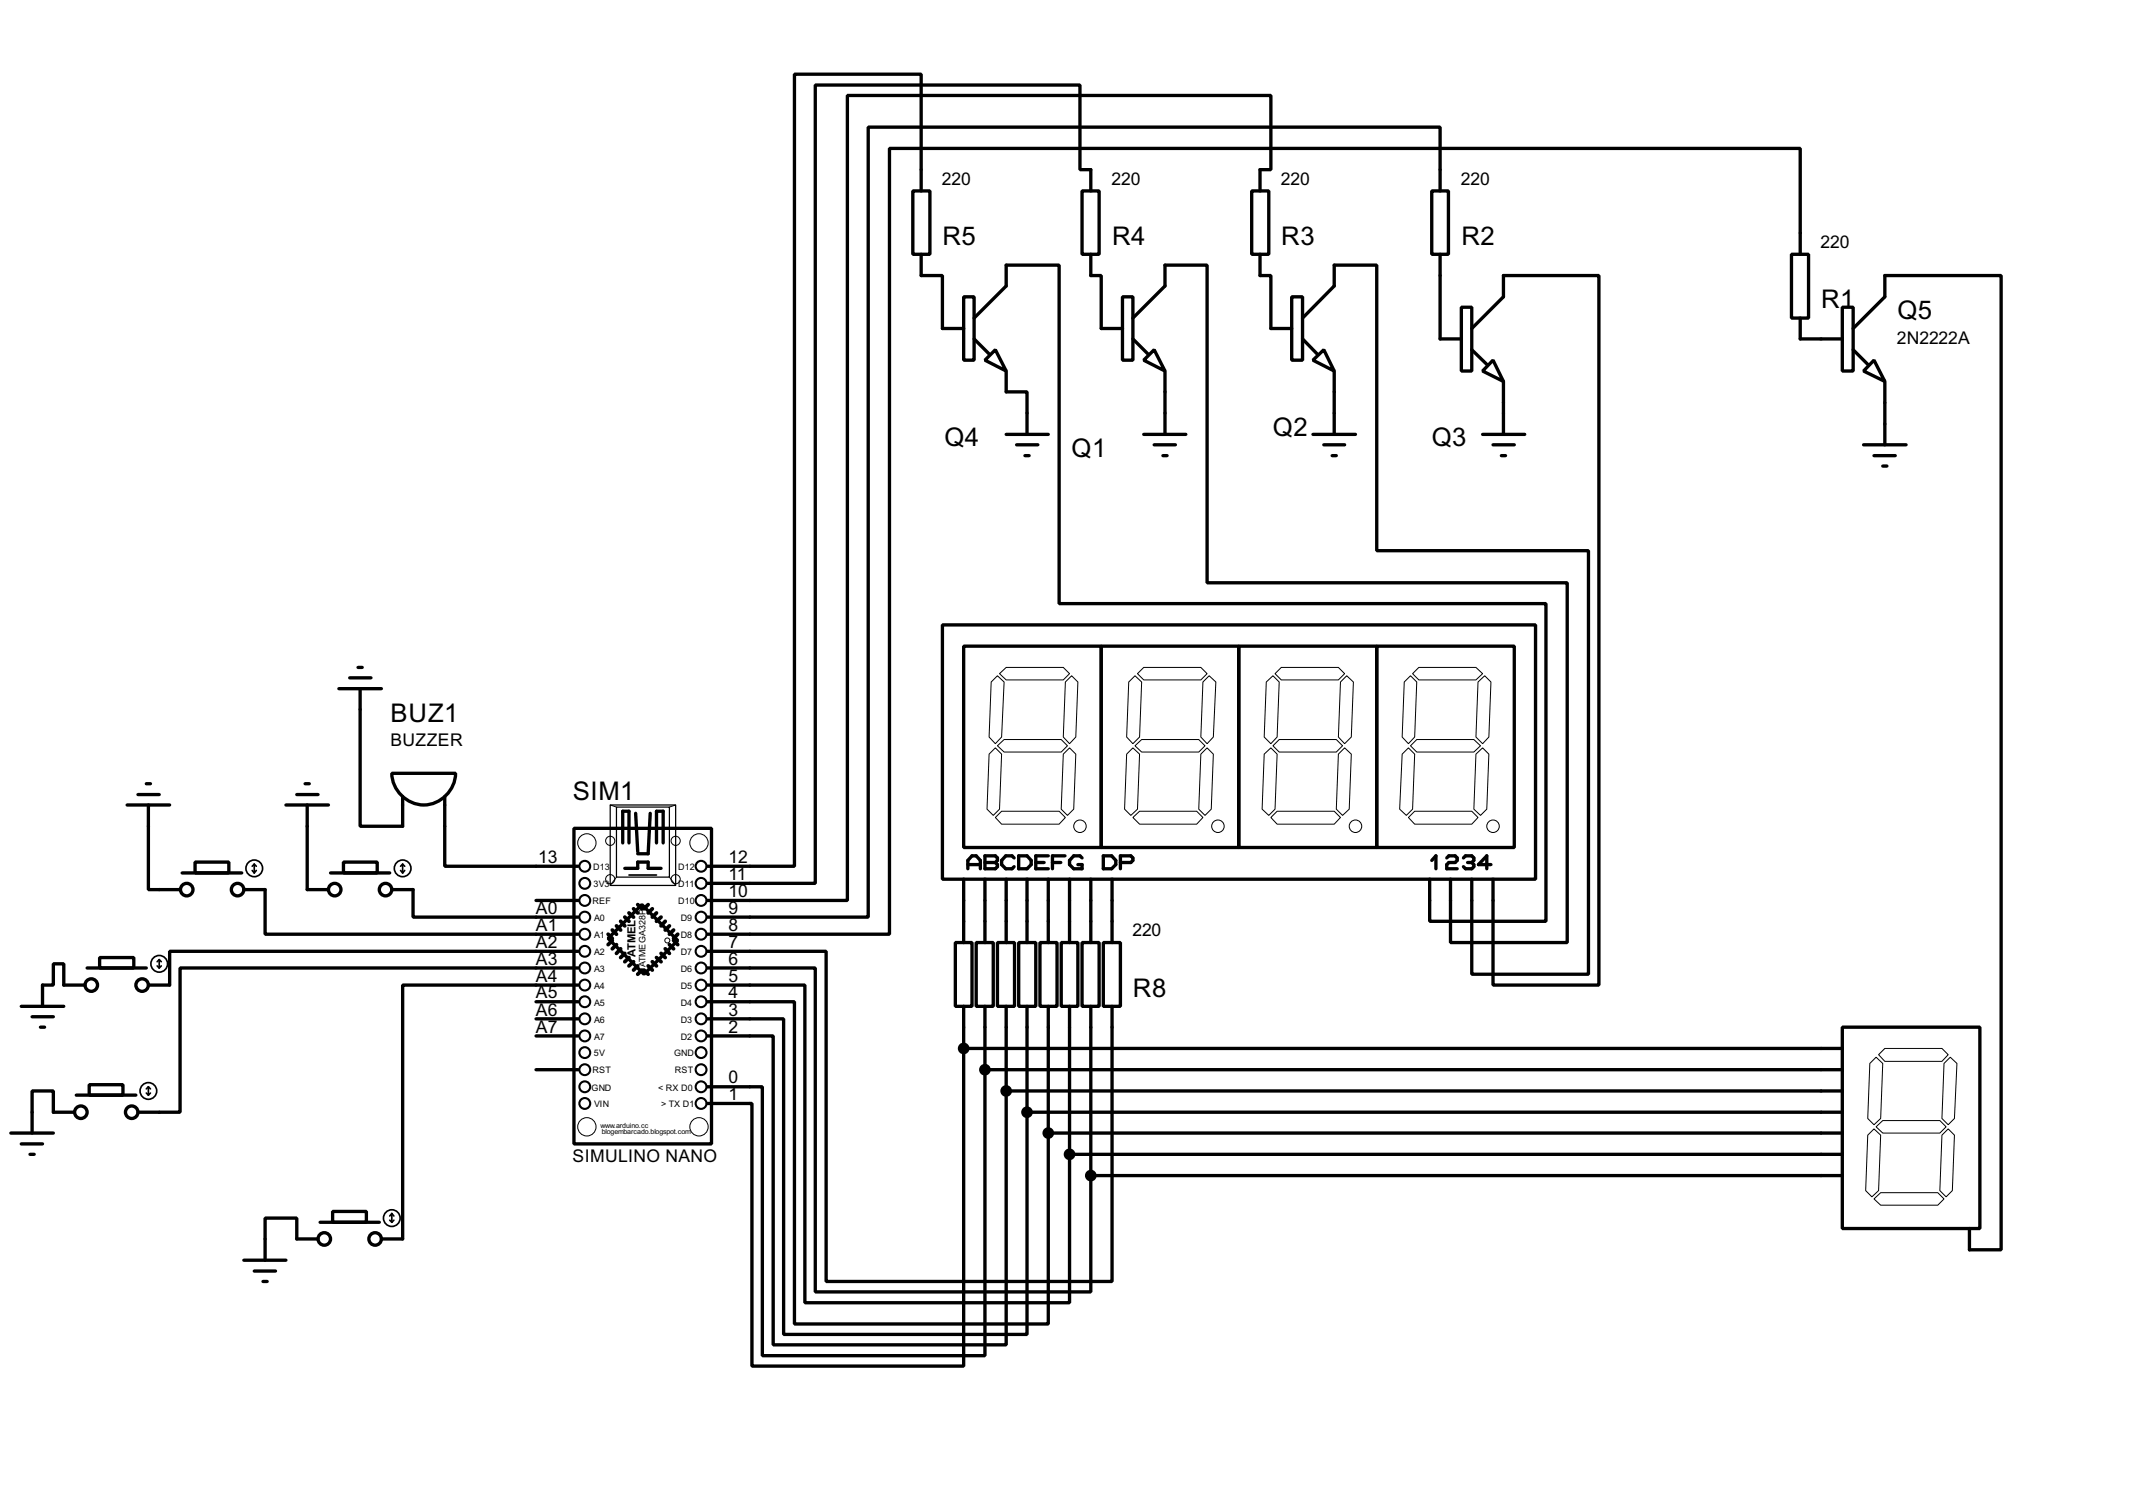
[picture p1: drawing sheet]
<svg xmlns="http://www.w3.org/2000/svg" width="256mm" height="180mm" viewBox="0 0 256 180" stroke-linecap="round" stroke-linejoin="round" font-family="sans-serif">
<g fill="none" stroke="#000" stroke-width=".4">
<path d="M109.5 22.9h2.1v7.6h-2.1zM110.5 30.5v2.6h2.6v6.3h2.5M110.5 22.9v-14h-15.2v95h-10.4M115.6 35.6h1.3v7.6h-1.3zM116.9 38.2l3.8-3.9v-2.5h6.4v40.6h58.4v38.1h-14v-5M129.8 22.9h2.1v7.6h-2.1zM130.9 30.5v2.6h1.2v6.3h2.6M130.9 22.9v-2.5h-1.3v-10.2h-31.8v95.8h-12.9M134.7 35.6h1.2v7.6h-1.2zM135.9 38.2l3.9-3.9v-2.5h5v38.1h43.2v43.2h-14v-7.6M150.2 22.9h2v7.6h-2zM151.2 30.5v2.6h1.3v6.3h2.5"/>
<path d="M151.2 22.9v-2.5h1.3v-8.9h-50.8v96.5h-16.8M155 35.6h1.3v7.6h-1.3zM156.3 38.2l3.8-3.9v-2.5h5.1v34.3h25.4v50.8h-14v-11.4M171.8 22.9h2v7.6h-2zM172.8 22.9v-7.6h-68.6v94.7h-19.3M172.8 30.5v10.2h2.5M175.3 36.9h1.3v7.6h-1.3zM176.6 39.4l3.8-3.8v-2.5h11.4v85.1h-12.7v-12.7M214.9 30.5h2.1v7.7h-2.1zM216 30.5v-12.7h-109.3v94.3h-21.8M216 38.2v2.5h5M221 36.9h1.3v7.6h-1.3z"/>
<path d="M222.3 39.4l3.8-3.8v-2.5h14v116.8h-3.8v-2.5M116.9 40.7l1.8 1.8M118.2 43.2l1.2-1.2 1.3 2.5zM120.7 44.5v2.5h2.5v5.1M120.7 52.1h5.1M122 53.4h2.5M123 54.7h.5M135.9 40.7l1.8 1.8M137.2 43.2l1.3-1.2 1.3 2.5zM137.2 52.1h5.1M138.5 53.4h2.5M139.5 54.7h.5"/>
<path d="M139.8 44.5v7.6M156.3 40.7l1.7 1.8M157.5 43.2l1.3-1.2 1.3 2.5zM157.5 52.1h5.1M158.8 53.4h2.5M159.8 54.7h.5M160.1 44.5v7.6M176.6 42l1.8 1.7M177.9 52.1h5M179.1 43.2l1.3 2.6-2.5-1.3zM179.1 53.4h2.6M180.1 54.7h.5"/>
<path d="M180.4 45.8v6.3M222.3 42l1.8 1.7M223.6 53.4h5.1M224.8 43.2l1.3 2.6-2.5-1.3zM224.8 54.7h2.6M225.9 55.9h.5M226.1 45.8v7.6M113.1 75h71.1v30.5h-71.1zM115.6 77.5h16.5v24.2h-16.5zM132.1 77.5h16.5v24.2h-16.5zM148.6 77.5h16.6v24.2h-16.6zM165.2 77.5h16.5v24.2h-16.5z"/>
<path d="M15.3 96.6h5.1M16.6 95.3h2.5M17.6 94h.5M17.8 96.6v10.1h3.8M34.3 96.6h5.1M35.6 95.3h2.6M36.6 94h.5M36.9 96.6v10.1h2.5M40.7 82.6h5.1M42 81.3h2.5M43 80.1h.5M43.2 82.6v16.5h5.1v-3.5"/>
<path d="M47 92.8h7.7a3.8 3.8 0 0 1-3.9 3.8 3.8 3.8 0 0 1-3.8-3.8zM53.4 95.6v8.3h16M68.9 99.4h16.5v37.8h-16.5zM76.3 97.6l.2 4.6M78 97.6l-.2 4.8h-1.3M10.2 118.2h-2.5v-2.6h-1.3v2.6h-1.3v2.5M10.5 116.1h7.1M12 114.9h4.1v1.2h-4.1zM21.9 104.7h7.1M23.4 103.4h4.1v1.3h-4.1zM29.3 106.7h2.5v5.4h37.6M39.7 104.7h7.1"/>
<path d="M41.2 103.4h4.1v1.3h-4.1zM47 106.7h2.6v3.3h19.8M64.3 108h5.1M69.4 114.1h-49v4.1h-2.6M69.4 116.1h-47.8v17.3h-5M69.4 118.2h-21.1v30.4h-2.5M74.7 101.1v-3.8h.8v3.8M75 104.2h1.5v-.8h1.3v.8h1.5M77 108.5l4.3 4.3-4 4.1-4.3-4.3zM78.8 101.1v-3.8h.8v3.8M84.9 114.1h14.2v39.6h34.3v-33M84.9 118.2h11.7v38.1h31.7v-17.8"/>
<path d="M84.9 116.1h12.9v38.9h33.1v-14M114.6 113.1h2v7.6h-2zM115.6 105.5v7.6M116.1 104.2v-1l.5-.5h.5l.5 .5v1M116.1 103.7h1.5M117.1 113.1h2.1v7.6h-2.1zM118.2 102.7h1.2l.3 .2v.3l-.3 .3 .3 .2v.3l-.3 .2h-1.2zM118.2 105.5v7.6M118.2 103.5h1.2M119.7 113.1h2v7.6h-2zM120.7 105.5v7.6M121.7 102.9l-.3-.2h-.7l-.5 .5v.5l.5 .5h.7l.3-.2"/>
<path d="M122.2 113.1h2.1v7.6h-2.1zM122.2 102.7h1l.5 .5v.5l-.5 .5h-1zM123.2 105.5v7.6M124.3 103.5h1M124.8 113.1h2v7.6h-2zM125.8 105.5v7.6M125.8 102.7h-1.5v1.5h1.5M126.3 103.5h1M127.3 113.1h2v7.6h-2zM127.8 102.7h-1.5v1.5M128.3 105.5v7.6M129.8 113.1h2.1v7.6h-2.1z"/>
<path d="M129.8 102.9l-.2-.2h-.8l-.5 .5v.5l.5 .5h1v-.5h-.5M130.9 105.5v7.6M132.4 113.1h2v7.6h-2zM132.4 102.7h1l.5 .5v.5l-.5 .5h-1zM133.4 105.5v7.6M134.4 103.5h1.3l.2-.3v-.3l-.2-.2h-1.3v1.5M171.8 103.2l.5-.5v1.5M173.6 102.9l.2-.2h.8l.2 .2v.3l-.2 .3h-.8l-.2 .2v.5h1.2M175.6 102.9l.2-.2h.8l.2 .2v.3l-.2 .3M176.1 103.5h.5M176.6 103.5l.2 .2v.3l-.2 .2h-.8l-.2-.2M178.9 103.7h-1.5l1-1v1.5"/>
<path d="M1.3 135.9h5.1M2.6 120.7h5.1M2.6 137.2h2.5M3.6 138.5h.5M3.9 122h2.5M4.9 123.2h.5M8.9 133.4h-2.5v-2.5h-2.5v5M9.2 131.4h7.1M10.7 130.1h4.1v1.3h-4.1zM64.3 128.3h5.1M64.3 124.3h5.1M64.3 122.2h5.1"/>
<path d="M64.3 120.2h5.1M84.9 124.3h7.9v37h27.9v-30.4M84.9 122.2h9.1v37.9h29.2v-26.7M84.9 120.2h10.4v38.6h30.5v-22.9M115.6 125.8v38.1h-25.4v-31.5h-5.3M115.6 120.7v5.1M115.6 125.8h105.4M118.2 128.3v34.3h-26.7v-32.2h-6.6M118.2 120.7v7.6M118.2 128.3h102.8M120.7 120.7v10.2M120.7 130.9h100.3"/>
<path d="M123.2 120.7v12.7M123.2 133.4h97.8M125.8 120.7v15.2M125.8 135.9h95.2M128.3 120.7v17.8M128.3 138.5h92.7M130.9 120.7v20.3M221 123.2h16.5v24.2h-16.5zM29.3 151.2h5M30.5 152.5h2.6M31.6 153.7h.5M38.2 148.6h-2.6v-2.5h-3.8v5.1"/>
<path d="M38.4 146.6h7.1M39.9 145.3h4.1v1.3h-4.1zM130.9 141h90.1"/>
<circle cx="10.9" cy="118.2" r=".75"/>
<circle cx="17" cy="118.2" r=".75"/>
<circle cx="22.4" cy="106.7" r=".75"/>
<circle cx="28.5" cy="106.7" r=".75"/>
<circle cx="40.1" cy="106.7" r=".75"/>
<circle cx="46.2" cy="106.7" r=".75"/>
<circle cx="9.7" cy="133.4" r=".75"/>
<circle cx="15.8" cy="133.4" r=".75"/>
<circle cx="38.9" cy="148.6" r=".75"/>
<circle cx="45" cy="148.6" r=".75"/>
</g>
<g fill="none" stroke="#000" stroke-width=".12">
<path d="M73.2 96.6l.8 .2M81.1 96.6l-.8 .2M118.7 90.5l.7-.8 .8 .8-.3 6.6-.7 .7-.8-.7zM118.9 81.8l.8-.7 .8 .7-.3 6.6-.8 .8-.7-.8zM119.4 98.1l.8-.8h6.9l.7 .8-.7 .8h-6.9zM119.7 89.5l.8-.8h6.8l.8 .8-.8 .7h-6.8zM119.9 80.8l.8-.7h6.9l.7 .7-.7 .8h-6.9zM127.6 90.5l.7-.8 .8 .8-.3 6.6-.7 .7-.8-.7zM127.8 81.8l.8-.7 .7 .7-.2 6.6-.8 .8-.7-.8zM135.2 90.5l.7-.8 .8 .8-.2 6.6-.8 .7-.8-.7zM135.4 81.8l.8-.7 .8 .7-.3 6.6-.8 .8-.7-.8zM135.9 98.1l.8-.8h6.9l.7 .8-.7 .8h-6.9z"/>
<path d="M136.2 89.5l.8-.8h6.8l.8 .8-.8 .7h-6.8zM136.5 80.8l.7-.7h6.9l.7 .7-.7 .8h-6.9zM144.1 90.5l.7-.8 .8 .8-.3 6.6-.7 .7-.8-.7zM144.3 81.8l.8-.7 .8 .7-.3 6.6-.8 .8-.7-.8zM151.7 90.5l.8-.8 .7 .8-.2 6.6-.8 .7-.8-.7zM151.9 81.8l.8-.7 .8 .7-.3 6.6-.7 .8-.8-.8zM152.5 98.1l.7-.8h6.9l.7 .8-.7 .8h-6.9zM152.7 89.5l.8-.8h6.8l.8 .8-.8 .7h-6.8zM153 80.8l.7-.7h6.9l.7 .7-.7 .8h-6.9zM160.6 90.5l.7-.8 .8 .8-.2 6.6-.8 .7-.8-.7zM161.6 81.1l.8 .7-.3 6.6-.8 .8-.7-.8 .2-6.6zM168.2 90.5l.8-.8 .7 .8-.2 6.6-.8 .7-.8-.7z"/>
<path d="M168.5 81.8l.7-.7 .8 .7-.3 6.6-.7 .8-.8-.8zM169 98.1l.7-.8h6.9l.7 .8-.7 .8h-6.9zM169.2 89.5l.8-.8h6.8l.8 .8-.8 .7h-6.8zM170.2 80.1h6.9l.8 .7-.8 .8h-6.9l-.7-.8zM177.1 90.5l.8-.8 .7 .8-.2 6.6-.8 .7-.8-.7zM177.3 81.8l.8-.7 .8 .7-.3 6.6-.7 .8-.8-.8zM74 105.2l-.8 1M80.3 105.2l.8 1M224.1 136.2l.7-.8 .8 .8-.2 6.6-.8 .8-.8-.8zM224.3 127.6l.8-.8 .8 .8-.3 6.6-.8 .7-.7-.7zM225.1 135.2l.8-.8h6.8l.8 .8-.8 .7h-6.8zM225.4 126.5l.7-.7h6.9l.7 .7-.7 .8h-6.9z"/>
<path d="M233 136.2l.7-.8 .8 .8-.3 6.6-.7 .8-.8-.8zM233.2 127.6l.8-.8 .8 .8-.3 6.6-.8 .7-.7-.7zM224.8 143.8l.8-.7h6.9l.7 .7-.7 .8h-6.9z"/>
<circle cx="129.5" cy="99.1" r=".75"/>
<circle cx="146.1" cy="99.1" r=".75"/>
<circle cx="162.6" cy="99.1" r=".75"/>
<circle cx="179.1" cy="99.1" r=".75"/>
<circle cx="70.4" cy="101.1" r="1.1"/>
<circle cx="73.2" cy="105.5" r=".55"/>
<circle cx="73.2" cy="100.9" r=".55"/>
<circle cx="80" cy="112.8" r=".3"/>
<circle cx="81" cy="105.5" r=".55"/>
<circle cx="81" cy="100.9" r=".55"/>
<circle cx="83.8" cy="101.1" r="1.1"/>
<circle cx="70.4" cy="135.2" r="1.1"/>
<circle cx="83.8" cy="135.2" r="1.1"/>
</g>
<path d="M73.2 96.6h7.9v9.6h-7.9zM74 96.8h6.3v8.4h-6.3z" fill="none" stroke="#000" stroke-width=".15"/>
<g fill="none" stroke="#000" stroke-width=".2">
<path d="M18.9 115.9l.2 .2M19.1 115.1v1M19.1 115.1l-.2 .3M19.1 115.1l.3 .3M19.4 115.9l-.3 .2M30.3 104.4l.2 .3M30.5 103.7v1M30.5 103.7l-.2 .2M30.5 103.7l.3 .2M30.8 104.4l-.3 .3M48.1 104.4l.2 .3M48.3 103.7v1"/>
<path d="M48.3 103.7l-.2 .2M48.3 103.7l.3 .2M48.6 104.4l-.3 .3M75.5 105h3.3M17.6 131.1l.2 .3M17.8 130.4v1M17.8 130.4l-.2 .2M17.8 130.4l.3 .2M18.1 131.1l-.3 .3M46.8 146.4l.2 .2M47 145.6v1M47 145.6l-.2 .3"/>
<path d="M47 145.6l.3 .3M47.3 146.4l-.3 .2"/>
<circle cx="19.1" cy="115.6" r="1"/>
<circle cx="30.5" cy="104.2" r="1"/>
<circle cx="48.3" cy="104.2" r="1"/>
<circle cx="17.8" cy="130.9" r="1"/>
<circle cx="47" cy="146.1" r="1"/>
</g>
<g fill="none" stroke="#000" stroke-width=".45">
<path d="M73 112.1l.5 .5M73.5 112.8l-.5 .5M73.5 111.6l.5 .5M74 113.3l-.5 .5M74 111.1l.5 .5M74.5 113.8l-.5 .6M74.5 110.5l.5 .6M75 114.4l-.5 .5M75 110l.5 .5M75.5 114.9l-.5 .5M75.5 109.5l.5 .5M76 115.4l-.5 .5"/>
<path d="M76 109l.5 .5M76.5 115.9l-.5 .5M76.5 108.5l.5 .5M77 116.4l-.5 .5M77.3 116.4l.5 .5M77.8 108.5l-.5 .5M77.8 115.9l.5 .5M78.3 109l-.5 .5M78.3 115.4l.5 .5M78.8 109.5l-.5 .5M78.8 114.9l.5 .5M79.3 110l-.5 .5"/>
<path d="M79.3 114.4l.5 .5M79.8 110.5l-.5 .6M79.8 113.8l.5 .6M80.3 111.1l-.5 .5M80.3 113.3l.5 .5M80.8 111.6l-.5 .5M80.8 112.8l.5 .5M81.3 112.1l-.5 .5"/>
</g>
<g fill="none" stroke="#000" stroke-width=".25">
<circle cx="70.1" cy="103.9" r=".65"/>
<circle cx="70.1" cy="112.1" r=".65"/>
<circle cx="70.1" cy="106" r=".65"/>
<circle cx="70.1" cy="110" r=".65"/>
<circle cx="70.1" cy="118.2" r=".65"/>
<circle cx="70.1" cy="108" r=".65"/>
<circle cx="70.1" cy="114.1" r=".65"/>
<circle cx="70.1" cy="116.1" r=".65"/>
<circle cx="84.1" cy="103.9" r=".65"/>
<circle cx="84.1" cy="108" r=".65"/>
<circle cx="84.1" cy="116.1" r=".65"/>
<circle cx="84.1" cy="106" r=".65"/>
<circle cx="84.1" cy="112.1" r=".65"/>
<circle cx="84.1" cy="118.2" r=".65"/>
<circle cx="84.1" cy="110" r=".65"/>
<circle cx="84.1" cy="114.1" r=".65"/>
<circle cx="70.1" cy="122.2" r=".65"/>
<circle cx="70.1" cy="124.3" r=".65"/>
<circle cx="70.1" cy="132.4" r=".65"/>
<circle cx="70.1" cy="130.4" r=".65"/>
<circle cx="70.1" cy="128.3" r=".65"/>
<circle cx="70.1" cy="120.2" r=".65"/>
<circle cx="70.1" cy="126.3" r=".65"/>
<circle cx="84.1" cy="120.2" r=".65"/>
<circle cx="84.1" cy="132.4" r=".65"/>
<circle cx="84.1" cy="128.3" r=".65"/>
<circle cx="84.1" cy="126.3" r=".65"/>
<circle cx="84.1" cy="130.4" r=".65"/>
<circle cx="84.1" cy="122.2" r=".65"/>
<circle cx="84.1" cy="124.3" r=".65"/>
</g>
<g fill="#000" stroke="#000" stroke-width=".4">
<circle cx="115.6" cy="125.8" r=".5"/>
<circle cx="118.1" cy="128.3" r=".5"/>
<circle cx="120.7" cy="130.9" r=".5"/>
<circle cx="123.2" cy="133.4" r=".5"/>
<circle cx="125.7" cy="135.9" r=".5"/>
<circle cx="128.3" cy="138.5" r=".5"/>
<circle cx="130.8" cy="141" r=".5"/>
</g>
<g font-size="3.5">
<text x="113.1" y="29.4">R5</text>
<text x="133.4" y="29.4">R4</text>
<text x="153.7" y="29.4">R3</text>
<text x="175.3" y="29.4">R2</text>
<text x="218.5" y="37">R1</text>
<text x="227.6" y="38.3">Q5</text>
<text x="113.3" y="53.6">Q4</text>
<text x="152.7" y="52.2">Q2</text>
<text x="171.8" y="53.6">Q3</text>
<text x="128.6" y="54.8">Q1</text>
<text x="46.9" y="86.6">BUZ1</text>
<text x="68.7" y="95.9">SIM1</text>
<text x="135.9" y="119.6">R8</text>
</g>
<g font-size="2.4">
<text x="113" y="22.2">220</text>
<text x="133.4" y="22.2">220</text>
<text x="153.7" y="22.2">220</text>
<text x="175.3" y="22.2">220</text>
<text x="218.4" y="29.8">220</text>
<text x="227.6" y="41.2">2N2222A</text>
<text x="46.8" y="89.5">BUZZER</text>
<text x="64.6" y="103.5">13</text>
<text x="87.4" y="107.6">10</text>
<text x="87.4" y="105.6">11</text>
<text x="87.4" y="103.5">12</text>
<text x="64.3" y="113.7">A2</text>
<text x="64.3" y="111.7">A1</text>
<text x="64.3" y="109.6">A0</text>
<text x="87.4" y="113.7">7</text>
<text x="87.4" y="111.7">8</text>
<text x="87.4" y="109.6">9</text>
<text x="135.9" y="112.3">220</text>
<text x="64.3" y="119.8">A5</text>
<text x="64.3" y="117.8">A4</text>
<text x="64.3" y="115.7">A3</text>
<text x="87.4" y="119.8">4</text>
<text x="87.4" y="117.8">5</text>
<text x="87.4" y="115.7">6</text>
<text x="64.3" y="121.8">A6</text>
<text x="64.3" y="123.9">A7</text>
<text x="87.4" y="123.9">2</text>
<text x="87.4" y="121.8">3</text>
<text x="87.4" y="130">0</text>
<text x="87.4" y="132">1</text>
<text x="68.7" y="139.4">SIMULINO NANO</text>
</g>
<text font-size="1.5" x="76.3" y="114.7" transform="rotate(-90 76.3 114.7)">ATMEL</text>
<g font-size="1.2">
<text x="71.2" y="104.4">D13</text>
<text x="71.2" y="106.4">3V3</text>
<text x="81.4" y="104.4">D12</text>
<text x="81.4" y="106.4">D11</text>
<text x="71.1" y="108.5">REF</text>
<text x="71.3" y="112.5">A1</text>
<text x="71.3" y="110.5">A0</text>
<text x="81.4" y="108.5">D10</text>
<text x="81.7" y="110.5">D9</text>
<text x="81.7" y="112.5">D8</text>
<text x="71.3" y="118.6">A4</text>
<text x="71.3" y="116.6">A3</text>
<text x="71.3" y="114.6">A2</text>
<text x="77.4" y="116" transform="rotate(-90 77.4 116)">ATMEGA328P</text>
<text x="81.7" y="114.6">D7</text>
<text x="81.7" y="116.6">D6</text>
<text x="81.7" y="118.6">D5</text>
<text x="71.3" y="124.7">A7</text>
<text x="71.3" y="122.7">A6</text>
<text x="71.3" y="120.6">A5</text>
<text x="81.7" y="120.6">D4</text>
<text x="81.7" y="122.7">D3</text>
<text x="81.7" y="124.7">D2</text>
<text x="71" y="130.8">GND</text>
<text x="71.1" y="128.8">RST</text>
<text x="71.3" y="126.7">5V</text>
<text x="79" y="130.8">&lt; RX D0</text>
<text x="80.9" y="126.7">GND</text>
<text x="81" y="128.8">RST</text>
<text x="71.3" y="132.8">VIN</text>
<text x="79.3" y="132.8">&gt; TX D1</text>
</g>
<g font-size="1">
<text x="72.1" y="135.3">www.arduino.cc</text>
<text x="72.2" y="136.1">blogembarcado.blogspot.com</text>
</g>
</svg>
